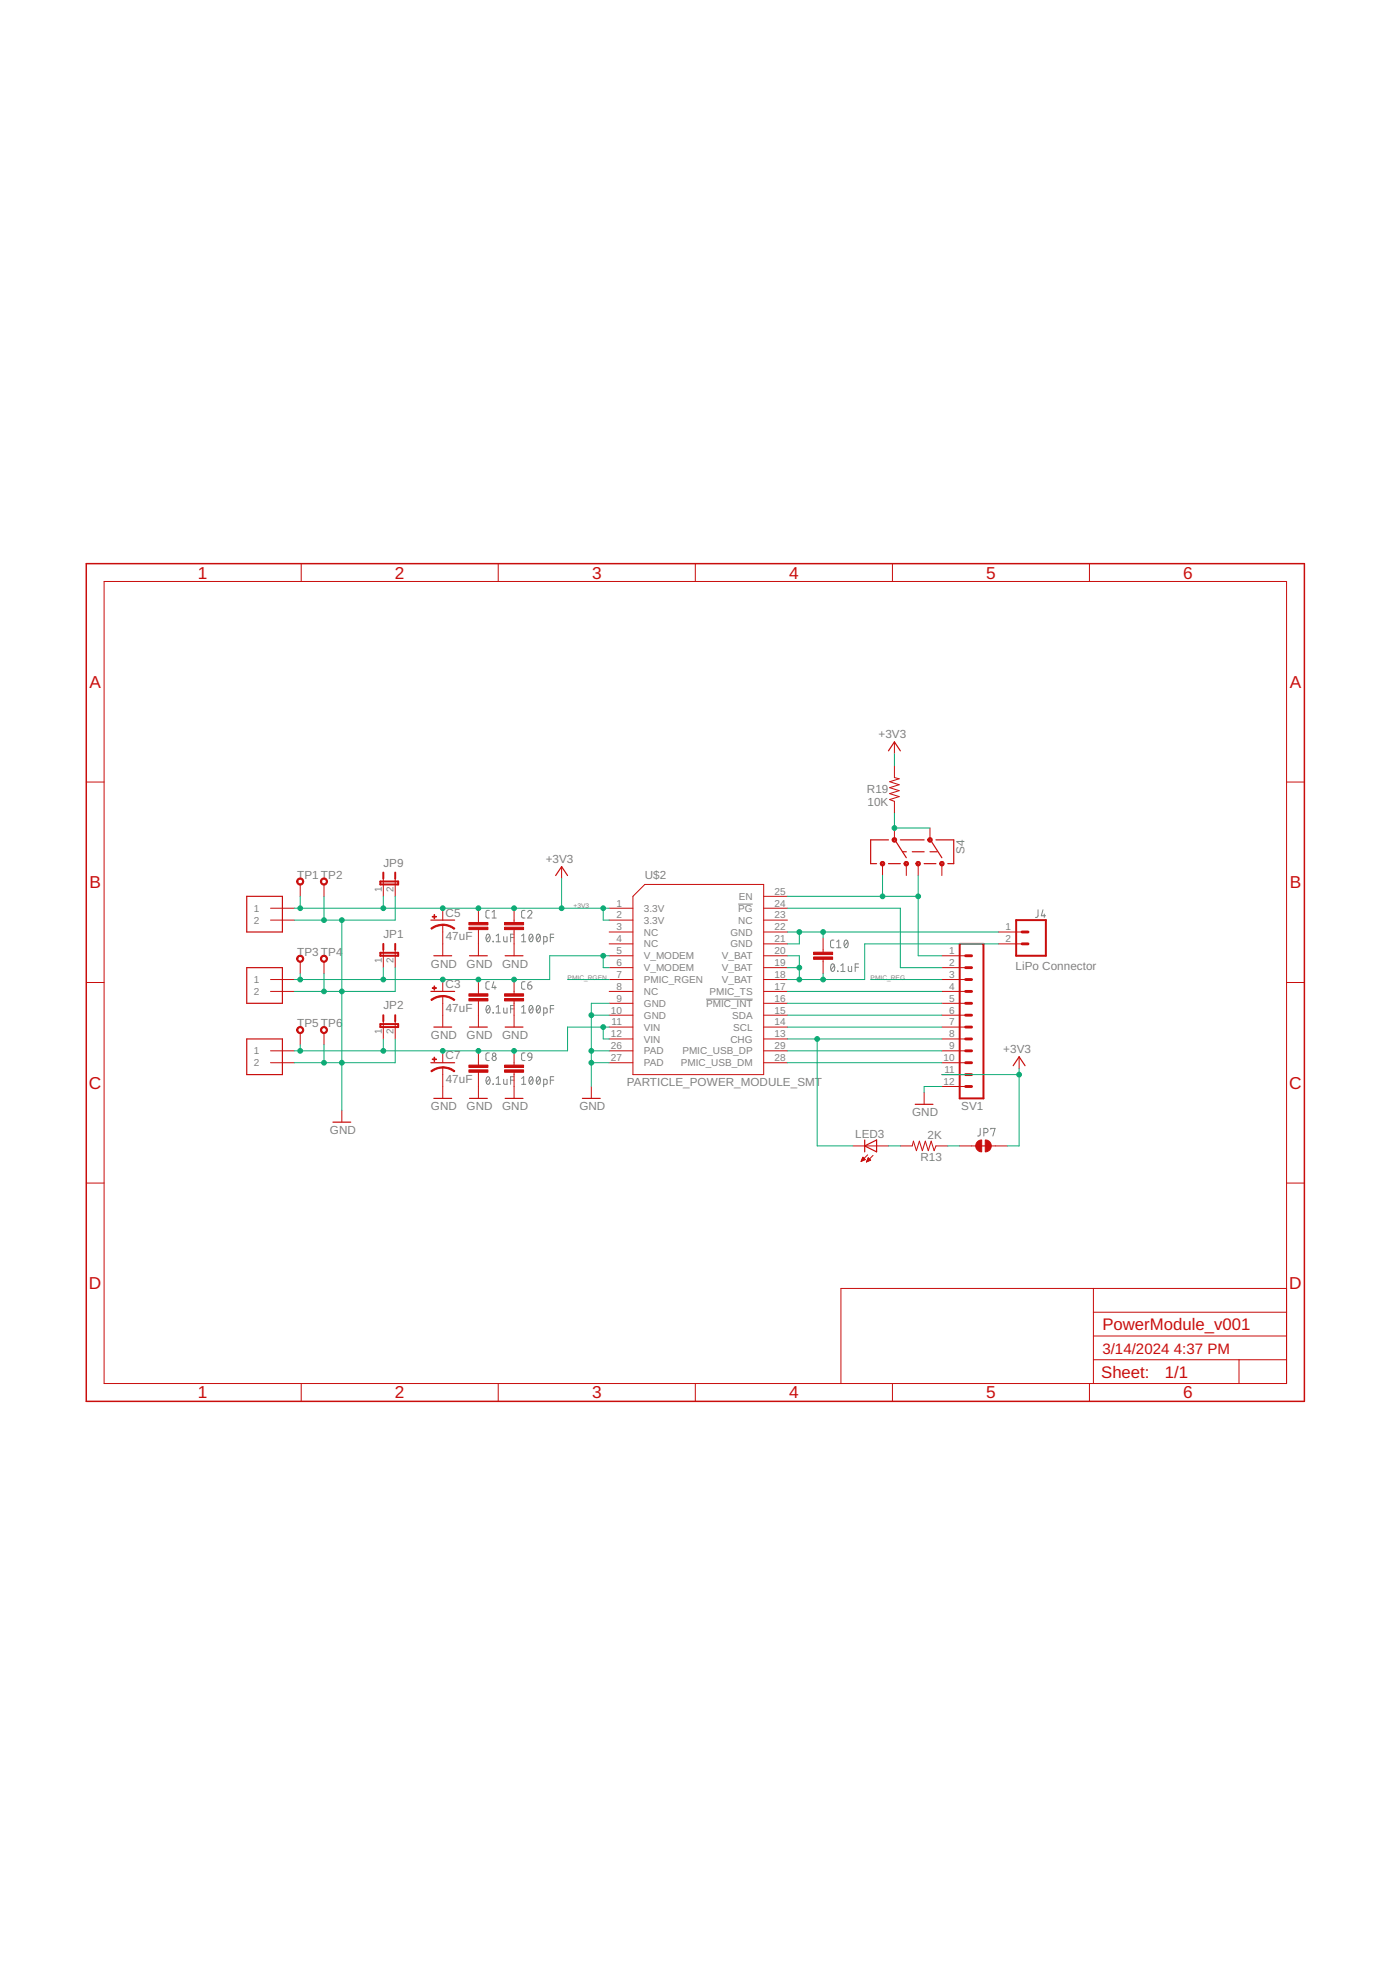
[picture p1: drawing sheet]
<svg xmlns="http://www.w3.org/2000/svg" width="297mm" height="420mm" viewBox="0 0 297 420" stroke-linecap="round" stroke-linejoin="round" font-family="sans-serif">
<g fill="none" stroke="#808080" stroke-width=".21">
<path d="M104.1 199.7l.2-.1a.95 .95 0 0 1 0 1.7 1.06 1.06 0 0 1-.2-1.6zM104.6 194.6h-.5l-.3 .3 .1 1.1 .2 .2h.5M105.2 196.2h.8M105.2 194.9l.4-.3v1.6M109.8 199.6h-.7v1.7M112.2 194.6h-.5l-.2 .3v1.1l.2 .2h.5M112.8 194.9a.44 .44 0 0 1 .6-.3 .44 .44 0 0 1 .1 .7l-.7 .9h.9M113.2 199.7l.3-.1a.97 .97 0 0 1 0 1.7 1.03 1.03 0 0 1-.3-1.6zM114.8 199.7l.2-.1a.97 .97 0 0 1 0 1.7 1.03 1.03 0 0 1-.2-1.6zM118.3 199.6h-.7v1.7M157.8 193.2h3M221.8 194.4v1.4l-.5 .3"/>
<path d="M222.9 194.4l-.4 1.3h.9M223.2 195.3v.8M104.1 215l.2-.1a.93 .93 0 0 1 0 1.6 1.02 1.02 0 0 1-.2-1.5zM104.6 209.8h-.5l-.3 .4 .1 1 .2 .2h.5M104.6 200l-.7 .9M104.6 215.2l-.7 .9M105.3 201.2l.1 .1zM105.3 216.4l.1 .1zM105.5 209.8l-.3 1.3h.8M105.8 210.7v.7M106 201.3h.9M106 200l.5-.4v1.7"/>
<path d="M106 215.2l.5-.3v1.6M106 216.5h.9M107.6 200.2l.1 .9 .2 .2h.5v-1.1M107.6 215.4l.1 .9 .2 .2h.5v-1.1M109.1 200.4h.7M109.1 215.6h.7M109.8 214.9h-.7v1.6M111.5 201.3h.9M111.5 200l.4-.4v1.7M111.5 215.2l.4-.3v1.6M111.5 216.5h.9M112.2 209.8h-.5l-.2 .4v1l.2 .2h.5"/>
<path d="M112.8 210.5h.5a.45 .45 0 0 1 .4 .5 .45 .45 0 0 1-.5 .4 .45 .45 0 0 1-.4-.4zM113.2 215l.3-.1a.95 .95 0 0 1 0 1.6 1 1 0 0 1-.3-1.5zM113.5 209.8l-.4 .1-.3 .6M113.8 200l-.7 .9M113.8 215.2l-.7 .9M114.8 215l.2-.1a.95 .95 0 0 1 0 1.6 1 1 0 0 1-.2-1.5zM115.4 200l-.7 .9M115.4 215.2l-.7 .9M116.2 201.3h.6l.1-.2v-.7l-.1-.2h-.6v1.6M116.2 216.5l.7-.2v-.6l-.1-.2-.6-.1v1.6M117.6 200.4h.7M117.6 215.6h.7"/>
<path d="M118.3 214.9h-.7v1.6M150.9 213.5h9.9M177.7 206.1l.2-.1a.97 .97 0 0 1 0 1.6 1.03 1.03 0 0 1-.2-1.5zM178.2 200.9h-.5l-.2 .4 .1 1.1 .6 .1M178.3 206.4l-.7 .8M178.8 202.5h.9M178.8 201.3l.4-.4v1.6M179 207.5l.1 .1zM179.7 207.6h.9M179.7 206.4l.4-.4v1.6M180.6 201l.2-.1a.97 .97 0 0 1 0 1.6 1.01 1.01 0 0 1-.2-1.5zM181.2 201.3l-.8 .9"/>
<path d="M181.3 206.5v1l.2 .1h.5v-1.1M182.8 206.7h.7M183.5 206h-.7v1.6M104.1 230.2l.2-.1a.95 .95 0 0 1 0 1.6 1.02 1.02 0 0 1-.2-1.5zM104.6 225l-.5 .1-.3 .3 .1 1 .2 .2 .5 .1M104.6 230.5l-.7 .9M105.3 231.6l.1 .1zM106 230.5l.5-.4v1.6M106 231.7h.9M107.6 230.7l.1 .9 .2 .1h.5v-1M109.1 230.8h.7M109.8 230.1h-.7v1.6"/>
<path d="M111.5 230.5l.4-.4v1.6M111.5 231.7h.9M112.2 225l-.5 .1-.2 .3v1l.2 .2 .5 .1M112.9 225.2l.3-.2 .3 .2 .2 .7-.8-.1-.1-.3zM113.2 230.2l.3-.1a.97 .97 0 0 1 0 1.6 1 1 0 0 1-.3-1.5zM113.7 225.9l-.3 .6-.5 .2M113.8 230.5l-.7 .9M114.8 230.2l.2-.1a.97 .97 0 0 1 0 1.6 1 1 0 0 1-.2-1.5zM115.4 230.5l-.7 .9M116.2 231.7h.6l.1-.1v-.7l-.1-.2h-.6v1.6M117.6 230.8h.7M118.3 230.1h-.7v1.6"/>
<path d="M209.5 241.2l-.1 1.4-.5 .2M210.2 242.1h.5a.46 .46 0 0 0 .4-.5 .46 .46 0 0 0-.4-.4h-.5v1.6M211.7 241.3v-.1h.9l-.4 1.6"/>
<circle cx="105.6" cy="226.2" r=".45"/>
<circle cx="105.6" cy="225.4" r=".36"/>
</g>
<g fill="none" stroke="#c90d0c" stroke-width=".21">
<path d="M22.2 124.3h252.7v171.4h-252.7zM64.4 120.5v3.8M106.5 120.5v3.8M148.6 120.5v3.8M190.7 120.5v3.8M232.8 120.5v3.8M191.1 158.6v2.5M18.4 167.1h3.8M191.1 163.6v2.6l1.1 .2-2.1 .7 2.1 .6-2.1 .6 2.1 .7-2.1 .6 2.1 .6-2.1 .7 1 .4v2.5M191.1 177v2.5M198.7 177v2.5M274.9 167.1h3.8"/>
<path d="M57.8 194.1h5.1M57.8 196.6h5.1M64.2 189v2.6M69.2 189v2.6M81.9 187.7v3.9M84.5 187.7v3.9M94.6 194.1v2.5M94.6 197.7v6.6M102.2 194.1v3M102.2 198.7v5.6M109.9 194.1v3M109.9 198.7v5.6"/>
<path d="M120 185.2v2.5M130.2 194.1h5.1M130.2 196.6h5.1M130.2 199.2h5.1M135.3 191.6l2.5-2.6h25.4v40.7h-27.9zM163.2 194.1h5.1M163.2 196.6h5.1M163.2 199.2h5.1M163.2 191.6h5.1M188.6 184.6v2.5M193.7 184.6v2.5M196.2 184.6v2.5"/>
<path d="M201.3 184.6v2.5M213.3 199.2h5.1M18.4 210h3.8M57.8 209.3h5.1M57.8 211.9h5.1M64.2 205.5v2.6M69.2 205.5v2.6M81.9 203v3.8M81.9 218.2v3.8M84.5 203v3.8M84.5 218.2v3.8M94.6 209.3v2.6"/>
<path d="M94.6 212.9v6.6M102.2 209.3v3.1M102.2 213.9v5.6M109.9 209.3v3.1M109.9 213.9v5.6M130.2 209.3h5.1M130.2 211.9h5.1M130.2 201.7h5.1M130.2 204.3h5.1M130.2 206.8h5.1M130.2 214.4h5.1M130.2 217h5.1"/>
<path d="M130.2 219.5h5.1M163.2 209.3h5.1M163.2 211.9h5.1M163.2 201.7h5.1M163.2 204.3h5.1M163.2 206.8h5.1M163.2 214.4h5.1M163.2 217h5.1M163.2 219.5h5.1M175.9 200.4v3.1M175.9 205v3.1M201.3 209.3h5.1"/>
<path d="M201.3 211.9h5.1M201.3 204.3h5.1M201.3 206.8h5.1M201.3 214.4h5.1M201.3 217h5.1M201.3 219.5h5.1M213.3 201.7h5.1M274.9 210h3.8M57.8 224.6h5.1M57.8 227.1h5.1M64.2 220.8v2.5M69.2 220.8v2.5"/>
<path d="M73 237.3v2.5M94.6 224.6v2.5M94.6 228.1v6.6M102.2 224.6v3M102.2 229.2v5.5M109.9 224.6v3M109.9 229.2v5.5M126.4 232.2v2.5M130.2 224.6h5.1M130.2 227.1h5.1M130.2 222h5.1M163.2 224.6h5.1"/>
<path d="M163.2 227.1h5.1M163.2 222h5.1M197.5 233.5v2.5M201.3 224.6h5.1M201.3 227.1h5.1M201.3 222h5.1M201.3 229.7h5.1M201.3 232.2h5.1M217.8 225.8v2.6M18.4 252.8h3.8M182.2 244.9h7.7M184 248.1h.2"/>
<path d="M184.1 248h.4M184.1 247.9h.7M184.2 247.7h.6M184.3 247.6h.4M184.3 247.5h.3M184.4 247.4h.1M184.4 247.3l.5 .5-.9 .4zM185.2 248.2h.2M185.3 248.1h.4M185.3 248h.6M185.4 247.9h.6M185.4 247.7h.4"/>
<path d="M185.4 246.8l-1.4 1.4M185.5 247.6h.2M185.5 247.5h.1M185.5 247.4l.6 .5-.9 .4zM186.6 246.9l-1.4 1.4M192.4 244.9h2.5l.3-1 .6 2 .7-2 .6 2 .6-2 .7 2 .6-2 .6 2 .4-1h2.5M205.1 244.9h3.4M211.8 244.9h3.4M274.9 252.8h3.8M233.7 275.4v20.3M274.9 275.4h-95.2v20.3M64.4 295.7v3.8"/>
<path d="M106.5 295.7v3.8M148.6 295.7v3.8M190.7 295.7v3.8M232.8 295.7v3.8M233.7 290.6h41.2M233.7 285.5h41.2M233.7 280.4h41.2M264.8 290.6v5.1"/>
</g>
<path d="M18.4 120.5h260.3v179h-260.3z" fill="none" stroke="#c90d0c" stroke-width=".32"/>
<g fill="none" stroke="#c90d0c" stroke-width=".25">
<path d="M189.9 179.5h-3.8v5.1h1.2M189.9 160.5l1.2-1.9 1.3 1.9M191.4 179.7l2.3 3.6M192.4 179.5h5.1M199 179.7l2.3 3.6M200 179.5h3.8v5.1h-1.3M52.7 191.6h7.6v7.6h-7.6zM92.1 196.6h5.1M118.7 187.1l1.3-1.9 1.3 1.9M189.9 184.6h2.5M192.9 182h.8M194.9 182h2.6"/>
<path d="M197.5 184.6h2.5M198.7 182h1.6M52.7 206.8h7.6v7.6h-7.6zM92.1 211.9h5.1M92.7 204.3h3.8M92.7 219.5h3.8M100.3 204.3h3.8M100.3 219.5h3.8M107.9 204.3h3.9M107.9 219.5h3.9M52.7 222h7.6v7.7h-7.6zM71.1 239.8h3.9"/>
<path d="M92.1 227.1h5.1M92.7 234.7h3.8M100.3 234.7h3.8M107.9 234.7h3.9M124.5 234.7h3.8M195.6 236h3.8M216.5 227.8l1.3-2 1.3 2M184.8 244.9l2.5-1.3v2.6zM184.8 243.6v2.6M209.1 244.9h1.8"/>
</g>
<g fill="#c90d0c" stroke="#c90d0c" stroke-width=".21">
<path d="M94.6 197.5l1.4 .2 1.2 .7-.2 .2-.9-.5-1.5-.3z" fill-rule="evenodd"/>
<path d="M92.1 198.4l1.2-.7 1.3-.2v.3l-1.5 .3-.9 .5z" fill-rule="evenodd"/>
<path d="M94.6 212.7l1.4 .3 1.2 .6-.2 .2-1.3-.7-1.1-.1z" fill-rule="evenodd"/>
<path d="M92.1 213.6l1.2-.6 1.3-.2v.2l-1 .1-1.4 .7z" fill-rule="evenodd"/>
<path d="M94.6 228h.3a3.9 3.9 0 0 1 2.3 .9l-.2 .2-1.3-.7-1.1-.2z" fill-rule="evenodd"/>
<path d="M92.1 228.9l1.2-.7 1.3-.2v.3l-1 .1-1.4 .7z" fill-rule="evenodd"/>
<path d="M63.6 187.9a.76 .76 0 0 1 1.2 0 .76 .76 0 0 1-.4 1.2 .76 .76 0 0 1-1-.7h.2a.51 .51 0 0 1 .8-.4 .51 .51 0 0 1 .1 .8 .51 .51 0 0 1-.8-.2l-.1-.2h-.2z" fill-rule="evenodd"/>
<path d="M68.6 187.9a.76 .76 0 0 1 1.3 0 .76 .76 0 0 1-.4 1.2 .76 .76 0 0 1-1-.7h.2a.51 .51 0 0 1 .8-.4 .51 .51 0 0 1 .1 .8 .51 .51 0 0 1-.9-.2v-.2h-.2z" fill-rule="evenodd"/>
<path d="M63.6 204.4a.75 .75 0 0 1 1.2 .1 .75 .75 0 0 1-.4 1.1 .75 .75 0 0 1-1-.7h.2a.51 .51 0 0 1 .8-.4 .51 .51 0 0 1 .1 .8 .51 .51 0 0 1-.8-.2l-.1-.2h-.2z" fill-rule="evenodd"/>
<path d="M68.6 204.4a.75 .75 0 0 1 1.3 .1 .75 .75 0 0 1-.4 1.1 .75 .75 0 0 1-1-.7h.2a.51 .51 0 0 1 .8-.4 .51 .51 0 0 1 .1 .8 .51 .51 0 0 1-.9-.2v-.2h-.2z" fill-rule="evenodd"/>
<path d="M63.6 219.6a.75 .75 0 0 1 1.2 .1 .75 .75 0 0 1-.4 1.1 .75 .75 0 0 1-1-.7h.2a.51 .51 0 0 1 .8-.4 .51 .51 0 0 1 .1 .8 .51 .51 0 0 1-.8-.2l-.1-.2h-.2z" fill-rule="evenodd"/>
<path d="M68.6 219.6a.75 .75 0 0 1 1.3 .1 .75 .75 0 0 1-.4 1.1 .75 .75 0 0 1-1-.7h.2a.51 .51 0 0 1 .8-.4 .51 .51 0 0 1 .1 .8 .51 .51 0 0 1-.9-.2v-.2h-.2z" fill-rule="evenodd"/>
<path d="M198.4 179.1a.48 .48 0 0 1 .8 .2 .48 .48 0 0 1-.3 .6 .48 .48 0 0 1-.6-.4h.2a.22 .22 0 0 1 .3-.2 .22 .22 0 0 1 .1 .4 .22 .22 0 0 1-.4-.1l-.2-.1z" fill-rule="evenodd"/>
<path d="M201 184.2a.48 .48 0 0 1 .7 .1 .48 .48 0 0 1-.3 .7 .48 .48 0 0 1-.6-.4h.3a.22 .22 0 0 1 .3-.2 .22 .22 0 0 1 0 .3 .22 .22 0 0 1-.3 0l-.3-.1z" fill-rule="evenodd"/>
<path d="M195.9 184.2a.48 .48 0 0 1 .7 .1 .48 .48 0 0 1-.3 .7 .48 .48 0 0 1-.6-.4h.3a.22 .22 0 0 1 .3-.2 .22 .22 0 0 1 .1 .3 .22 .22 0 0 1-.4 0l-.3-.1z" fill-rule="evenodd"/>
<path d="M193.4 184.2a.48 .48 0 0 1 .7 .1 .48 .48 0 0 1-.3 .7 .48 .48 0 0 1-.6-.4h.2a.22 .22 0 0 1 .4-.2 .22 .22 0 0 1 0 .3 .22 .22 0 0 1-.3 0l-.3-.1z" fill-rule="evenodd"/>
<path d="M188.3 184.2a.48 .48 0 0 1 .7 .1 .48 .48 0 0 1-.3 .7 .48 .48 0 0 1-.6-.4h.3a.22 .22 0 0 1 .3-.2 .22 .22 0 0 1 0 .3 .22 .22 0 0 1-.3 0l-.3-.1z" fill-rule="evenodd"/>
<path d="M190.8 179.1a.48 .48 0 0 1 .8 .2 .48 .48 0 0 1-.3 .6 .48 .48 0 0 1-.7-.4h.3a.22 .22 0 0 1 .3-.2 .22 .22 0 0 1 .1 .4 .22 .22 0 0 1-.4-.1l-.3-.1z" fill-rule="evenodd"/>
<path d="M208.5 244.9h1.3v1.3a1.3 1.3 0 0 1-1.3-1.3z" fill-rule="evenodd"/>
<path d="M208.9 244l.9-.4v1.3h-1.3z" fill-rule="evenodd"/>
<path d="M210.5 243.6a1.27 1.27 0 0 1 1.3 1.3 1.27 1.27 0 0 1-1.3 1.3z" fill-rule="evenodd"/>
</g>
<g fill="#c90d0c" stroke="#c90d0c" stroke-width=".21">
<path d="M92.4 195.9h.9v.1h-.9z"/>
<path d="M92.8 195.5h.1v.9h-.1z"/>
<path d="M100.2 198.2h4.1v.5h-4.1z"/>
<path d="M100.2 197.1h4.1v.6h-4.1z"/>
<path d="M107.8 198.2h4.1v.5h-4.1z"/>
<path d="M107.8 197.1h4.1v.6h-4.1z"/>
<path d="M92.4 211.1h.9v.1h-.9z"/>
<path d="M92.8 210.7h.1v.9h-.1z"/>
<path d="M100.2 213.4h4.1v.5h-4.1z"/>
<path d="M100.2 212.4h4.1v.5h-4.1z"/>
<path d="M107.8 213.4h4.1v.5h-4.1z"/>
<path d="M107.8 212.4h4.1v.5h-4.1z"/>
<path d="M92.4 226.3h.9v.1h-.9z"/>
<path d="M92.8 225.9h.1v.9h-.1z"/>
<path d="M100.2 228.6h4.1v.6h-4.1z"/>
<path d="M100.2 227.6h4.1v.5h-4.1z"/>
<path d="M107.8 228.6h4.1v.6h-4.1z"/>
<path d="M107.8 227.6h4.1v.5h-4.1z"/>
<path d="M173.9 204.5h4v.5h-4z"/>
<path d="M173.9 203.5h4v.5h-4z"/>
</g>
<path d="M81.3 188.4h3.8v.6h-3.8zM81.9 186.5v1.2M84.5 186.5v1.2M217.1 196.6h6.4v7.7h-6.4zM81.3 203.6h3.8v.7h-3.8zM81.3 218.9h3.8v.6h-3.8zM81.9 201.7v1.3M81.9 217v1.2M84.5 201.7v1.3M84.5 217v1.2M205.1 201.7h5.1v33h-5.1z" fill="none" stroke="#c90d0c" stroke-width=".42"/>
<g fill="none" stroke="#c90d0c" stroke-width=".61">
<path d="M218.4 199.2h1.3M206.4 209.3h1.2M206.4 206.8h1.2M206.4 204.3h1.2M206.4 214.4h1.2M206.4 211.9h1.2M206.4 219.5h1.2M206.4 217h1.2M218.4 201.7h1.3M206.4 222h1.2M206.4 227.1h1.2M206.4 224.6h1.2"/>
<path d="M206.4 232.2h1.2M206.4 229.7h1.2"/>
</g>
<g fill="none" stroke="#0dab76" stroke-width=".21">
<path d="M191.1 161.1v2.5M191.1 173.8v3.2h7.6M62.9 194.1h67.3M64.2 191.6v2.5M69.2 191.6v5M73 196.6v40.7M81.9 191.6v2.5M84.5 191.6v5h-21.6M120 187.7v6.4M128.9 194.1v2.5h1.3M168.3 194.1h24.1v12.7h8.9M168.3 191.6h27.9"/>
<path d="M168.3 199.2h45M170.8 199.2v2.5h-2.5M175.9 199.2v1.2M188.6 187.1v4.5M196.2 187.1v17.2h5.1M64.2 208.1v1.2M69.2 208.1v3.8M81.9 206.8v2.5M84.5 206.8v5.1h-21.6M121.3 209.3h8.9M126.4 217h3.8M128.9 204.3v2.5h1.3"/>
<path d="M128.9 219.5v2.5h1.3M130.2 214.4h-3.8v17.8M130.2 219.5h-8.9v5.1h-58.4M130.2 204.3h-12.7v5h-54.6M168.3 211.9h33M168.3 214.4h33M168.3 217h33M168.3 204.3h2.5v5M168.3 206.8h2.5M168.3 219.5h33M175.9 208.1v1.2M186.1 209.3h15.2"/>
<path d="M213.3 201.7h-28.5v7.6h-16.5M64.2 223.3v1.3M69.2 223.3v3.8M81.9 222v2.6M84.5 222v5.1h-21.6M126.4 227.1h3.8M126.4 224.6h3.8M168.3 227.1h33M168.3 224.6h33M168.3 222h33M174.6 222v22.9h7.6M201.3 232.2h-3.8v1.3"/>
<path d="M201.3 229.7h16.5M217.8 228.4v16.5h-2.6M189.9 244.9h2.5M202.5 244.9h2.6"/>
</g>
<g fill="#0dab76" stroke="#0dab76" stroke-width=".21">
<circle cx="73" cy="227.1" r=".51"/>
<circle cx="73" cy="211.9" r=".51"/>
<circle cx="69.2" cy="196.6" r=".51"/>
<circle cx="69.2" cy="211.9" r=".51"/>
<circle cx="69.2" cy="227.1" r=".51"/>
<circle cx="73" cy="196.6" r=".51"/>
<circle cx="126.4" cy="217" r=".51"/>
<circle cx="126.4" cy="224.6" r=".51"/>
<circle cx="126.4" cy="227.1" r=".51"/>
<circle cx="128.9" cy="204.3" r=".51"/>
<circle cx="94.6" cy="209.3" r=".51"/>
<circle cx="102.2" cy="209.3" r=".51"/>
<circle cx="109.9" cy="209.3" r=".51"/>
<circle cx="64.2" cy="209.3" r=".51"/>
<circle cx="81.9" cy="209.3" r=".51"/>
<circle cx="128.9" cy="219.5" r=".51"/>
<circle cx="94.6" cy="224.6" r=".51"/>
<circle cx="102.2" cy="224.6" r=".51"/>
<circle cx="109.9" cy="224.6" r=".51"/>
<circle cx="64.2" cy="224.6" r=".51"/>
<circle cx="81.9" cy="224.6" r=".51"/>
<circle cx="128.9" cy="194.1" r=".51"/>
<circle cx="94.6" cy="194.1" r=".51"/>
<circle cx="102.2" cy="194.1" r=".51"/>
<circle cx="109.9" cy="194.1" r=".51"/>
<circle cx="64.2" cy="194.1" r=".51"/>
<circle cx="81.9" cy="194.1" r=".51"/>
<circle cx="120" cy="194.1" r=".51"/>
<circle cx="217.8" cy="229.7" r=".51"/>
<circle cx="188.6" cy="191.6" r=".51"/>
<circle cx="196.2" cy="191.6" r=".51"/>
<circle cx="191.1" cy="177" r=".51"/>
<circle cx="170.8" cy="199.2" r=".51"/>
<circle cx="175.9" cy="199.2" r=".51"/>
<circle cx="170.8" cy="206.8" r=".51"/>
<circle cx="170.8" cy="209.3" r=".51"/>
<circle cx="175.9" cy="209.3" r=".51"/>
<circle cx="174.6" cy="222" r=".51"/>
</g>
<g font-size="3.7" fill="#c90d0c">
<text x="42.3" y="123.7">1</text>
<text x="84.4" y="123.7">2</text>
<text x="126.5" y="123.7">3</text>
<text x="168.6" y="123.7">4</text>
<text x="210.7" y="123.7">5</text>
<text x="252.9" y="123.7">6</text>
<text x="19.1" y="147">A</text>
<text x="275.6" y="147">A</text>
<text x="19.1" y="189.8">B</text>
<text x="275.6" y="189.8">B</text>
<text x="19" y="232.7">C</text>
<text x="275.5" y="232.7">C</text>
<text x="19" y="275.5">D</text>
<text x="275.5" y="275.5">D</text>
<text x="42.3" y="298.9">1</text>
<text x="84.4" y="298.9">2</text>
<text x="126.5" y="298.9">3</text>
<text x="168.6" y="298.9">4</text>
<text x="210.7" y="298.9">5</text>
<text x="252.9" y="298.9">6</text>
</g>
<g font-size="3.6" fill="#c90d0c">
<text x="235.6" y="284.3">PowerModule_v001</text>
<text x="235.3" y="294.5">Sheet:</text>
<text x="248.9" y="294.4">1/1</text>
</g>
<g font-size="3.2" fill="#c90d0c">
<text x="235.6" y="289.3">3/14/2024</text>
<text x="250.8" y="289.3">4:37 PM</text>
</g>
<g font-size="2.5" fill="#808080">
<text x="187.7" y="157.8">+3V3</text>
<text x="185.3" y="169.4">R19</text>
<text x="185.4" y="172.3">10K</text>
<text x="81.9" y="185.2">JP9</text>
<text x="116.6" y="184.5">+3V3</text>
<text x="206.1" y="182.6" transform="rotate(-90 206.1 182.6)">S4</text>
<text x="63.5" y="187.8">TP1 TP2</text>
<text x="137.8" y="187.8">U$2</text>
<text x="95.2" y="195.9">C5</text>
<text x="81.9" y="200.5">JP1</text>
<text x="95.3" y="201">47uF</text>
<text x="63.5" y="204.3">TP3 TP4</text>
<text x="92.1" y="206.8">GND</text>
<text x="99.7" y="206.8">GND</text>
<text x="107.3" y="206.8">GND</text>
<text x="217" y="207.3">LiPo Connector</text>
<text x="81.9" y="215.7">JP2</text>
<text x="95.2" y="211.1">C3</text>
<text x="63.5" y="219.5">TP5 TP6</text>
<text x="95.3" y="216.2">47uF</text>
<text x="92.1" y="222">GND</text>
<text x="95.2" y="226.4">C7</text>
<text x="99.7" y="222">GND</text>
<text x="107.3" y="222">GND</text>
<text x="214.4" y="225.1">+3V3</text>
<text x="95.3" y="231.4">47uF</text>
<text x="134" y="232.2">PARTICLE_POWER_MODULE_SMT</text>
<text x="92.1" y="237.3">GND</text>
<text x="99.7" y="237.3">GND</text>
<text x="107.3" y="237.3">GND</text>
<text x="123.8" y="237.3">GND</text>
<text x="194.9" y="238.5">GND</text>
<text x="205.4" y="237.3">SV1</text>
<text x="70.5" y="242.4">GND</text>
<text x="182.7" y="243.1">LED3</text>
<text x="198.2" y="243.4">2K</text>
<text x="196.7" y="248.2">R13</text>
</g>
<g font-size="2.1" fill="#808080">
<text x="81.6" y="190.6" transform="rotate(-90 81.6 190.6)">1</text>
<text x="84.1" y="190.6" transform="rotate(-90 84.1 190.6)">2</text>
<text x="165.5" y="191.2">25</text>
<text x="54.3" y="194.9">1</text>
<text x="54.3" y="197.4">2</text>
<text x="131.7" y="193.7">1</text>
<text x="131.7" y="196.3">2</text>
<text x="137.6" y="194.9">3.3V</text>
<text x="137.6" y="197.4">3.3V</text>
<text x="157.8" y="197.4">NC</text>
<text x="157.8" y="194.9">PG</text>
<text x="157.9" y="192.3">EN</text>
<text x="165.5" y="196.3">23</text>
<text x="165.5" y="193.7">24</text>
<text x="131.7" y="198.8">3</text>
<text x="131.7" y="201.4">4</text>
<text x="131.7" y="203.9">5</text>
<text x="137.6" y="199.9">NC</text>
<text x="137.6" y="202.5">NC</text>
<text x="156.1" y="202.5">GND</text>
<text x="156.1" y="199.9">GND</text>
<text x="165.5" y="203.9">20</text>
<text x="165.5" y="201.4">21</text>
<text x="165.5" y="198.8">22</text>
<text x="202.8" y="203.9">1</text>
<text x="214.9" y="201.4">2</text>
<text x="214.9" y="198.8">1</text>
<text x="81.6" y="205.8" transform="rotate(-90 81.6 205.8)">1</text>
<text x="84.1" y="205.8" transform="rotate(-90 84.1 205.8)">2</text>
<text x="131.7" y="206.4">6</text>
<text x="131.7" y="209">7</text>
<text x="137.6" y="205">V_MODEM</text>
<text x="137.6" y="207.6">V_MODEM</text>
<text x="154.3" y="207.6">V_BAT</text>
<text x="154.3" y="205">V_BAT</text>
<text x="165.5" y="209">18</text>
<text x="165.5" y="206.4">19</text>
<text x="202.8" y="206.4">2</text>
<text x="202.8" y="209">3</text>
<text x="54.3" y="210.1">1</text>
<text x="54.3" y="212.6">2</text>
<text x="131.7" y="211.5">8</text>
<text x="131.7" y="214.1">9</text>
<text x="137.6" y="210.1">PMIC_RGEN</text>
<text x="137.6" y="212.6">NC</text>
<text x="137.6" y="215.2">GND</text>
<text x="150.9" y="215.2">PMIC_INT</text>
<text x="151.6" y="212.6">PMIC_TS</text>
<text x="154.3" y="210.1">V_BAT</text>
<text x="165.5" y="214.1">16</text>
<text x="165.5" y="211.5">17</text>
<text x="202.8" y="211.5">4</text>
<text x="202.8" y="214.1">5</text>
<text x="81.6" y="221" transform="rotate(-90 81.6 221)">1</text>
<text x="84.1" y="221" transform="rotate(-90 84.1 221)">2</text>
<text x="130.5" y="216.6">10</text>
<text x="130.5" y="221.7">12</text>
<text x="130.7" y="219.1">11</text>
<text x="137.6" y="217.7">GND</text>
<text x="137.6" y="220.3">VIN</text>
<text x="156.5" y="217.7">SDA</text>
<text x="156.7" y="220.3">SCL</text>
<text x="165.5" y="221.7">13</text>
<text x="165.5" y="219.1">14</text>
<text x="165.5" y="216.6">15</text>
<text x="202.8" y="216.6">6</text>
<text x="202.8" y="219.1">7</text>
<text x="202.8" y="221.7">8</text>
<text x="54.3" y="225.3">1</text>
<text x="54.3" y="227.9">2</text>
<text x="130.5" y="226.8">27</text>
<text x="130.5" y="224.2">26</text>
<text x="137.6" y="222.8">VIN</text>
<text x="137.6" y="227.9">PAD</text>
<text x="137.6" y="225.3">PAD</text>
<text x="145.5" y="227.9">PMIC_USB_DM</text>
<text x="145.8" y="225.3">PMIC_USB_DP</text>
<text x="156.1" y="222.8">CHG</text>
<text x="165.5" y="226.8">28</text>
<text x="165.5" y="224.2">29</text>
<text x="201.7" y="226.8">10</text>
<text x="202.8" y="224.2">9</text>
<text x="201.7" y="231.8">12</text>
<text x="201.8" y="229.3">11</text>
</g>
<g font-size="1.4" fill="#808080">
<text x="122.6" y="194.1">+3V3</text>
<text x="121.3" y="209.3">PMIC_RGEN</text>
<text x="186" y="209.3">PMIC_REG</text>
</g>
</svg>
